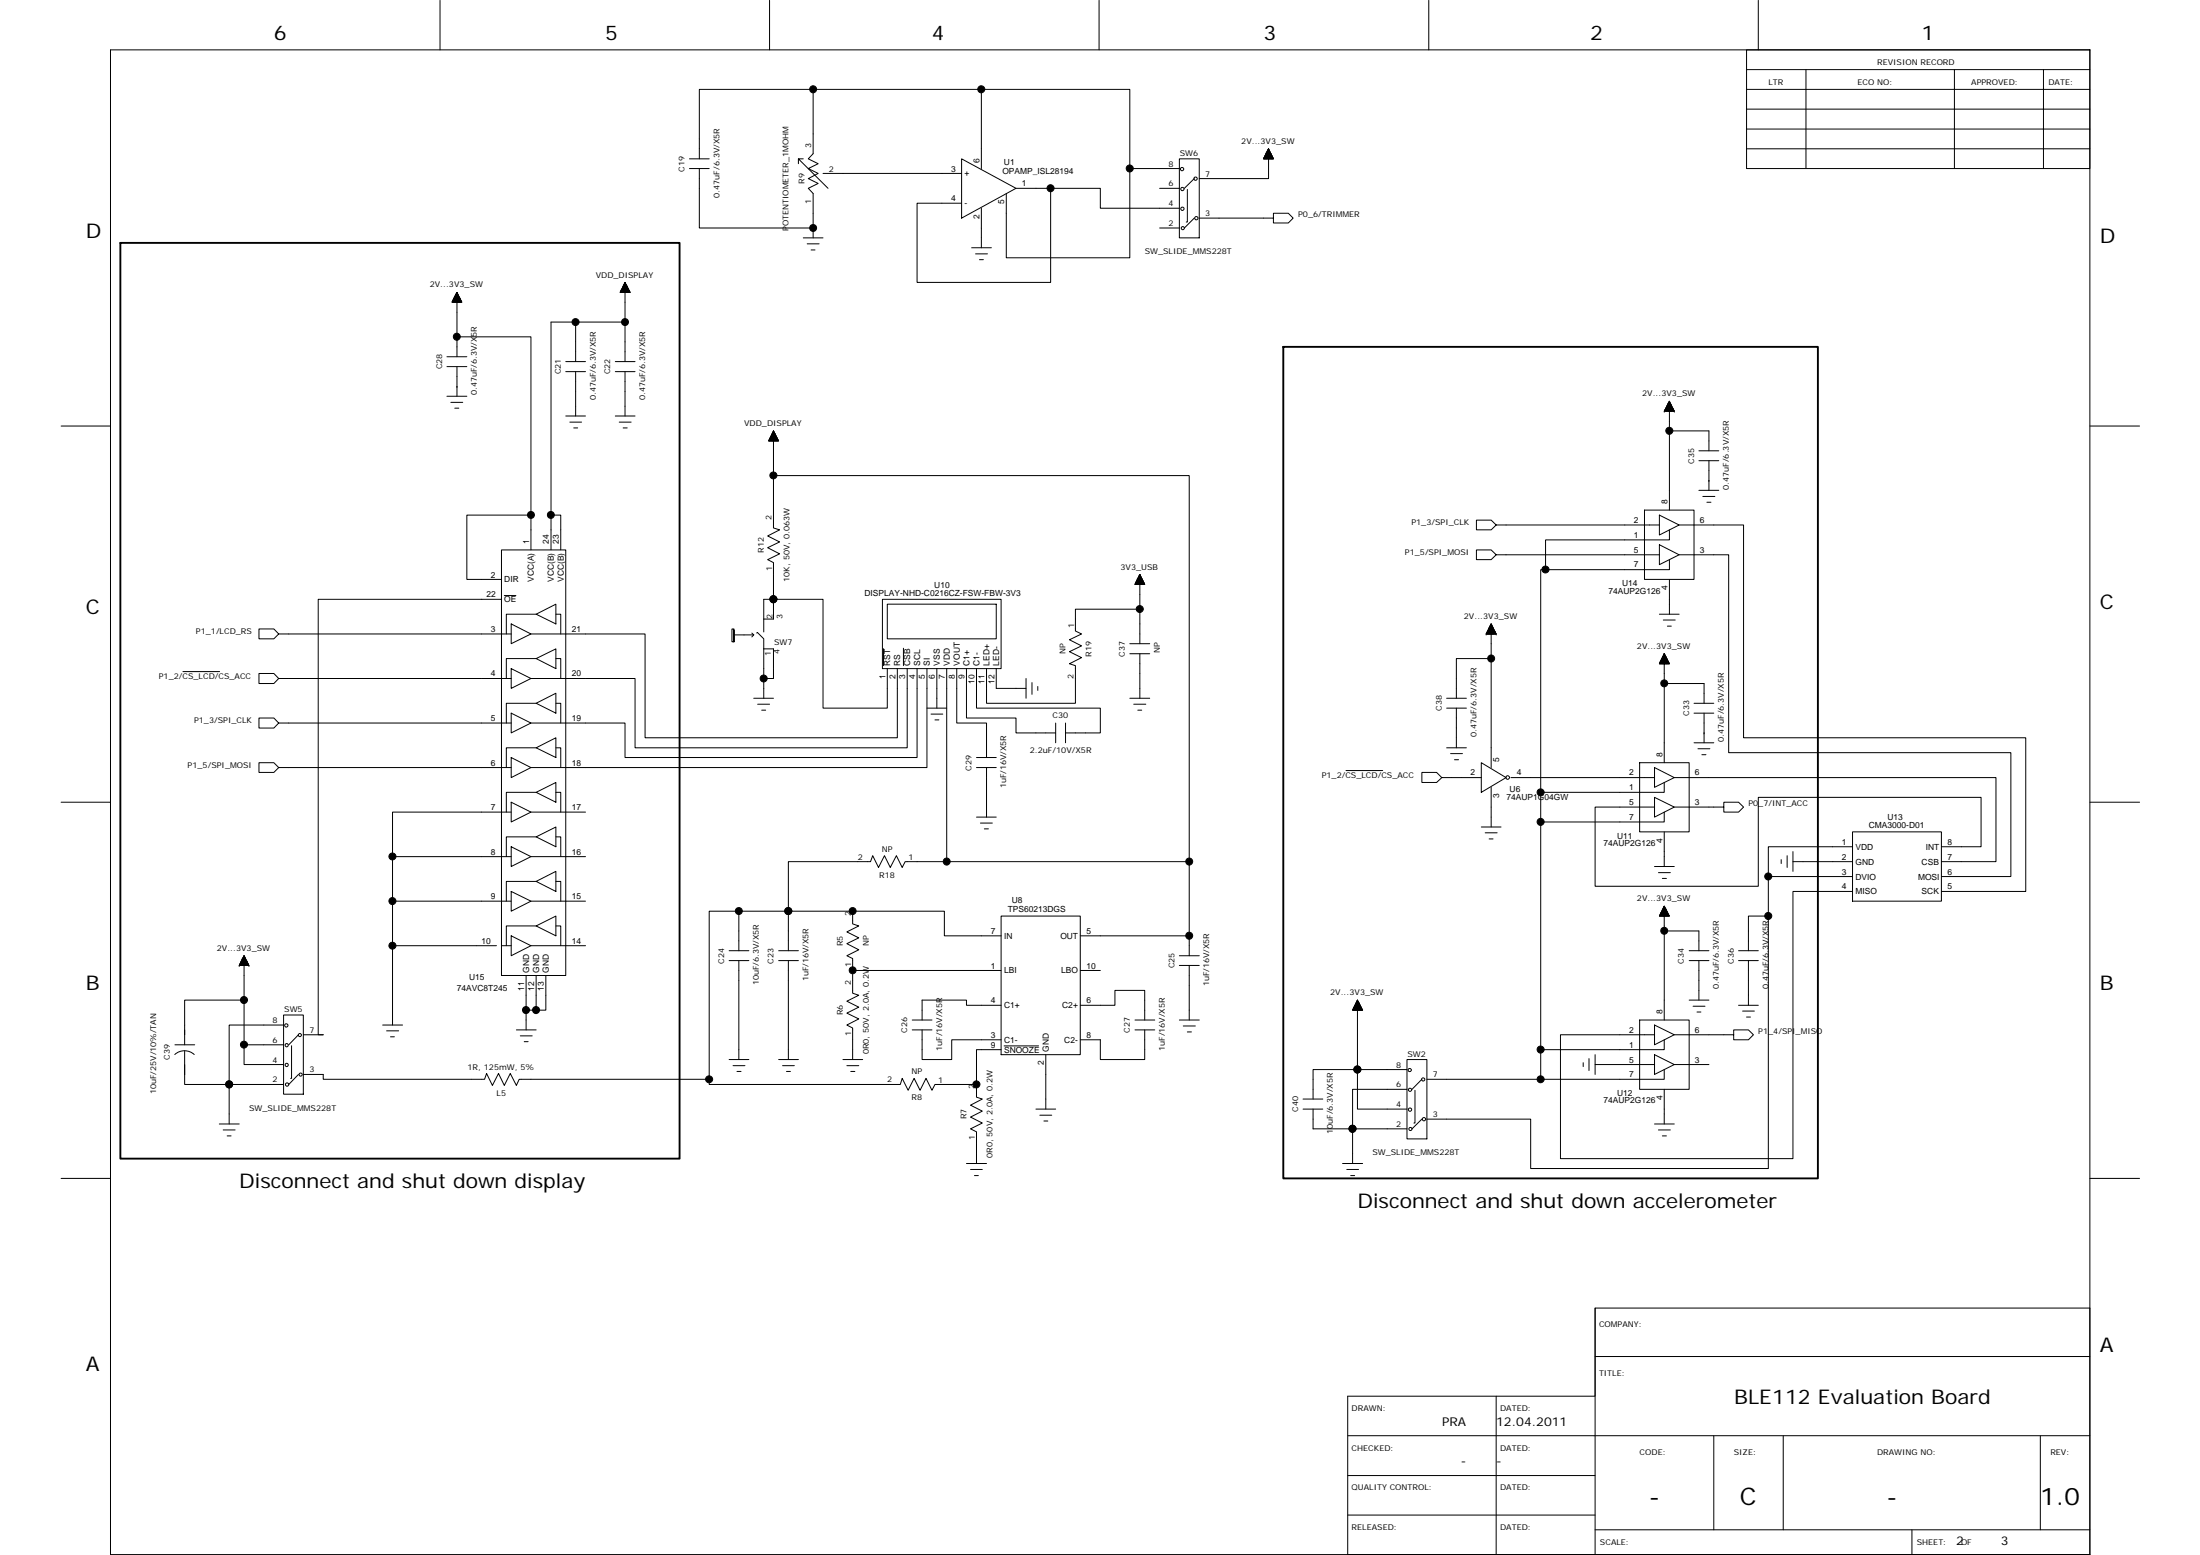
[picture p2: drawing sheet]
<svg xmlns="http://www.w3.org/2000/svg" width="297mm" height="210mm" viewBox="0 0 297 210" stroke-linecap="round" stroke-linejoin="round" font-family="sans-serif">
<g fill="none" stroke="#000" stroke-width=".14">
<path d="M14.9 6.7h267.3v203.1h-267.3zM59.4 0v6.7M103.9 0v6.7M109.8 12.1v8.6l-.7 .7 1.4 .7-1.4 .7 1.4 .6-1.4 .7 1.4 .7-1.4 .6 .7 .7v6M132.5 12.1h-38.1v9.3M148.4 0v6.7M192.9 0v6.7M235.8 6.7h46.4v16.1h-46.4zM235.8 14.7h46.4M235.8 9.4h46.4M235.8 12.1h46.4M235.8 17.4h46.4"/>
<path d="M237.4 0v6.7M243.8 9.4v13.4M263.9 9.4v13.4M275.9 9.4v13.4M61.4 40v.8M61.4 40h.5M61.5 39.8v1M61.5 39.9h.4M61.5 39.7v1.1M61.5 39.8h.3M61.6 39.8h.2v1M61.6 39.6v1.2"/>
<path d="M61.6 39.7h.2M61.6 39.6h.2v1.2M61.6 39.5v1.3M61.6 39.6h.1v1.2M61.7 39.5h.1M61.7 39.5v1.3M61.7 39.5l.7 1.3h-1.4l.7-1.3v8.7M61.9 39.9v.9M83.8 39.4v.1M83.8 39.5h1.3M83.8 39.4h1.2M83.8 39.3v.2"/>
<path d="M83.8 39.3h1.2M83.9 39.2v.3M83.9 39.2h1M83.9 39.1v.4M83.9 39.1h1M83.9 39.1h1v.4M84 39v.5M84 39h.8M84 38.9v.6M84 38.9h.8M84.1 38.9h.6M84.1 38.7v.8"/>
<path d="M84.1 38.8h.6M84.1 38.7h.6M84.1 38.6v.9M84.2 38.6h.4M84.2 38.5v1M84.2 38.6h.4v.9M84.2 38.5h.4M84.2 38.4v1.1M84.3 38.4h.3M84.3 38.3v1.2M84.3 38.4h.2M84.3 38.3h.2v1.2"/>
<path d="M84.3 38.2v1.3M84.3 38.2h.2v1.3M84.4 38.2h.1M84.4 39.5v-1.4l.7 1.4h-1.4l.7-1.4v10.7M84.4 38.1h.1M84.6 38.5v1M84.7 38.7v.8M84.7 38.8v.7M84.8 38.9v.6M84.8 39v.5M84.9 39.2v.3M85 39.3v.2"/>
<path d="M85.1 39.4v.1M93.1 22.8h2.7M93.1 21.4h2.7M94.4 22.8v8h15.4M107.8 21.4v.7M108.5 32.1h2.6M108.5 21.4h-.7l4 4M109 32.9h1.6M109.5 33.7h.5M111.1 23.4h18.7M129.8 21.4l7.4 4-7.4 4zM131.2 33.4h2.7"/>
<path d="M131.7 34.3h1.6M132.2 35.1h.6M132.5 28.1v5.3M137.2 25.4h4.7v12.7h-18.1v-10.7h6M141.9 25.4h6.7v2.7h10.6M152.5 22.8v-10.7h-20v10.7M156.6 30.8h2.6M156.6 25.4h2.6M159.2 21.4h2.7v10.7h-2.7zM159.2 22.8h-6.7v12h-16.6v-8.7M160.3 25.6v4.4h-.1M161.2 24.1l-1.3 1.3"/>
<path d="M161.2 29.4l-1.3 1.4M161.9 29.4h10v-.6h2l.7 .6-.7 .7h-2v-.7M170.6 21.4h1.3M170.6 21.3v.1M170.7 21.3h1.2M170.7 21.2v.2M170.7 21.3h1.1v.1M170.7 21.2h1.1M170.7 21.1v.3M170.7 21.2h1.1v.2M170.8 21.1h1M170.8 21v.4"/>
<path d="M170.8 21.1h.9v.3M170.8 21h.9M170.8 20.9v.5M170.8 21h.9v.4M170.9 20.9h.8M170.9 20.8v.6M170.9 20.8h.8v.6M170.9 20.8h.7M170.9 20.7v.7M170.9 20.7h.7v.7M171 20.7h.6M171 20.6v.8"/>
<path d="M171 20.6h.5v.8M171 20.6h.5M171 20.5v.9M171 20.5h.5v.9M171.1 20.5h.3M171.1 20.3v1.1M171.1 20.4h.3v1M171.2 20.3h.2M171.2 20.2v1.2M171.2 20.3h.2v1.1M171.2 20.2h.1M171.2 20.2h.1v1.2"/>
<path d="M171.3 20.1v4h-9.4M171.3 20.1h.1M171.3 20.1l.6 1.3h-1.3zM235.8 20.1h46.4M8.3 57.5h6.6M60.3 53.5h2.7M60.3 49.5h2.7M60.3 48.2h2.7M60.9 54.3h1.6M61.1 40.7h1.2M61.1 40.6v.2M61.1 40.6h1.1"/>
<path d="M61.1 40.5v.3M61.1 40.6h1.1v.2M61.2 40.5h1M61.2 40.4v.4M61.2 40.4h.9M61.3 40.3h.8M61.3 40.2h.8M61.4 40.1h.6M61.4 55.1h.6M61.4 40h.6M61.7 45.5h10v24h-8.7v8.7h4.7M61.7 49.5v4"/>
<path d="M61.7 45.5h.1M61.7 52.2h.1M62 40v.8M62 40.1v.7M62 40.2h-.7v.6M62.1 40.2v.6M62.1 40.3h-.8v.5M62.1 40.3v.5M62.2 40.4v.4M62.3 40.6v.2M76.4 56.2h2.7M76.4 50.2h2.7"/>
<path d="M76.4 48.8h2.7M76.9 57h1.6M77.5 57.8h.5M77.7 50.2v6M77.7 43.5v5.3M83.1 56.2h2.6M83.1 50.2h2.6M83.1 48.8h2.6M83.6 57h1.6M84.1 57.8h.6M84.4 50.2v6M84.4 43.5h-10v26h1.3v4.7"/>
<path d="M103.8 59.4l1.3 .1-1.3-.1M103.9 59.3v.2M103.9 59.4h1.1M103.9 59.3h1.1M103.9 59.2v.3M103.9 59.2h1M103.9 59.1v.4M104 59.1h.9M104 59v.5M104.1 59h.7M104.1 58.9v.6M104.1 58.9h.7v.6"/>
<path d="M104.1 58.9h.7M104.1 58.8v.7M104.2 58.8h.6M104.2 58.7v.8M104.2 58.7h.5M104.2 58.5v1M104.2 58.6h.5M104.3 58.6h.3M104.3 58.4v1.1M104.3 58.5h.3M104.3 58.4h.3M104.4 58.4h.1"/>
<path d="M104.4 58.2v1.3M104.4 58.3h.1M104.4 59.5v-1.3l.7 1.3h-1.3l.6-1.3v13.1l.9 .2-1.7 .8 1.7 .9-1.7 .7 1.7 .9-1.7 .7 .8 .4v7.7h-1.3M104.4 58.2h.1M104.5 58.3v1.2M104.6 58.4v1.1M104.6 58.5v1M104.7 58.6v.9M104.7 58.7v.8M104.8 58.8v.7M104.9 59v.5M104.9 59.1v.4"/>
<path d="M105 59.2v.3M105 59.4v.1M224.7 55.5h.1M224.8 55.4h1.2M224.8 55.3v.2M224.8 55.3h1.2v.2M224.9 55.3h1M224.9 55.2h1v.3M224.9 55.1h.9v.4M225 55h.8v.5M225 54.8v.7M225 54.9h.7"/>
<path d="M225.1 54.8h.6M225.1 54.7v.8M225.1 54.7h.6M225.1 54.6v.9M225.1 54.7h.5M225.2 54.6h.4M225.2 54.5v1M225.2 54.5h.3M225.3 54.4v1.1M225.3 54.5h.2v1M225.3 54.4h.2M225.3 54.3v1.2"/>
<path d="M225.3 54.4h.2v1.1M225.3 54.3h.1M225.4 54.2v1.3M225.4 54.3v1.2M225.4 54.2h.1M225.4 54.2l.7 1.3h-1.4l.7-1.3v14.7M225.4 58.2h5.3v2.7M225.6 54.5v1M225.6 54.6v.9M225.7 54.8v.7M225.7 54.9v.6M225.8 54.9h-.8v.6"/>
<path d="M225.8 55.1h-.9v.4M225.9 55.1h-1v.4M226 55.4h-1.2v.1M226 55.4v.1h-1.3M226.1 55.5h.1M282.2 57.5h6.7M67.7 74.2h8.7v57.5h-8.7zM71.7 69.5v4.7M74.4 69.5v4.7M104.4 64.2h56.2v52.1M153.2 78.9h1.4M153.3 78.8l1.2 .1"/>
<path d="M153.3 78.7h1.2v.2M153.4 78.6h1v.3M153.4 78.5v.4M153.4 78.5h1v.4M153.4 78.5h.9M153.5 78.4v.5M153.5 78.4h.8v.5M153.5 78.4h.8M153.5 78.9v-.6h.8v.6M153.5 78.2h.8M153.6 78.1v.8M153.6 78.2h.6v.7"/>
<path d="M153.6 78.1h.6M153.6 78v.9M153.6 78.1h.6v.8M153.7 78h.4M153.7 77.9v1M153.7 78h.4v.9M153.7 77.9h.4M153.8 77.8v1.1M153.8 77.9h.2v1M153.8 77.8h.2M153.8 77.7v1.2M153.8 77.8h.2v1.1"/>
<path d="M153.8 77.7h.2M153.8 77.6v1.3M153.8 77.7h.1v1.2M153.9 77.6h.1M153.9 77.6v1.3M153.9 77.6l.7 1.3h-1.4l.7-1.3v4.6h-8.7v3l.8 .4-1.6 .8 1.6 .8-1.6 .8 1.6 .8-1.6 .8 .8 .3v5h-12v-4.6M154.4 78.6h-1v.3M154.4 78.7h-1.1v.2M154.5 78.8h-1.2v.1M222 68.9h6.7v9.3h-6.7zM224 73.5l2.7 1.4-2.7 1.3zM224 74.9h-22l-.7 .6h-2v-1.3h2l.7 .7"/>
<path d="M224 70.9h-22l-.7 .6h-2v-1.3h2l.7 .7M224 69.5l2.7 1.4-2.7 1.3zM225.4 75.5v1.4h-17.4v30.1M225.4 78.2v4.7M225.4 71.5v1.4h-16.7v4M226.7 74.9h6.7v26.7h38.1v16.7h-9.4M226.7 70.9h8.7v28.7h38.1v20.7h-11.4M229.4 66.2h2.7M229.4 62.2h2.7M229.4 60.9h2.7M229.9 67h1.6M230.5 67.8h.5"/>
<path d="M230.7 64.9h.1M230.7 62.2v4M24.7 90.7h5M67.7 80.9h-24.7v58.8h.6h-2.6M68.1 80.4h1.6M69 96.3l2.7 1.3-2.7 1.3zM69 90.3l2.7 1.3-2.7 1.3zM69 84.2l2.7 1.4-2.7 1.3zM69 97.6h-31.4l-.6 .7h-2v-1.4h2l.6 .7M69 91.6h-31.4l-.6 .7h-2v-1.4h2l.6 .7M69 85.6h-31.4l-.6 .6h-2v-1.3h2l.6 .7M71.7 85.6h15.4v14h34.1v-9.3"/>
<path d="M72.4 94.9h-4v2.7M72.4 88.9h-4v2.7M72.4 82.9h-4v2.7M72.4 94.9l2.7-1.3v2.7zM72.4 88.9l2.7-1.3v2.7zM72.4 82.9l2.7-1.3v2.6zM75.1 94.9h.6v2.7M75.1 88.9h.6v2.7M75.1 82.9h.6v2.7M99.1 85.7h2.7M99.1 85v1.6v-1.7h-.3v1.7h.3M101.5 85.4l.3 .3"/>
<path d="M101.8 94.3h2.6M101.8 85.7l-.3 .3M102.2 85.4h.1l.8 .8v1.4M102.3 95.1h1.6M102.8 95.9h.6M103.1 87.6h1.3v4h-1.3v2.7M103.1 87.6v4M104.4 80.9h-1.3v4.4M104.4 80.9h.1M104.4 80.9h6.7v14.7h8.7v-5.3M119.1 80.9h16.1v9.4h-16.1zM119.3 87.6v2.3"/>
<path d="M119.8 81.6h14.7v4.6h-14.7zM122 87.5v2.4M122.5 90.3v10.6h-36.8v-9.3h-14M123.8 90.3v12h-39.4v-4.7h-12.7M125.2 95.6h2.6M125.2 90.3v13.3h-53.5M125.7 96.4h1.6M126.2 97.2h.6M126.5 90.3v5.3M127.8 90.3v26h32.8M129.2 90.3v7.3h4v4.7M130.5 90.3v6.6h6.7v2h5.3"/>
<path d="M131.8 90.3v5.3h16.8v3.3h-4.7M134.5 90.3v2.6h4M138.5 91.6v2.7M139.3 92.1v1.6M140.1 92.7v.5M142.5 97.6v2.7M143.9 97.6v2.7M152.5 94.3h2.7M152.5 88.2h2.7M152.5 86.9h2.7M153.1 95.1h1.6M153.6 95.9h.6"/>
<path d="M153.9 88.2v6.1M153.9 82.2v4.7M195.3 95.6h2.7M195.3 94.3h2.7M196.6 95.6v5.3M200.7 85.6h.1M200.7 85.6h1.3M200.7 85.5h1.3M200.7 85.6v-.1h1.2v.1M200.7 85.4h1.2M200.8 85.6v-.3h1.1v.3M200.8 85.3h1.1"/>
<path d="M200.8 85.6v-.4h1v.4M200.9 85.2h.9M200.9 85.2h.9v.4M200.9 85v.6M200.9 85h.8v.6M201 85h.7M201 84.9v.7M201 84.9h.7v.7M201 84.9h.7M201 84.8v.8M201 84.8h.6v.8M201.1 84.8h.5"/>
<path d="M201.1 84.7v.9M201.1 84.7h.5v.9M201.1 84.7h.4M201.1 84.6v1M201.1 84.6h.4v1M201.2 84.6h.3M201.2 84.5v1.1M201.2 84.5h.3v1.1M201.2 84.5h.2M201.2 84.3v1.3M201.2 84.4h.2v1.2M201.3 84.3h.1"/>
<path d="M201.3 84.2v1.4M201.3 84.3l.1 1.3M201.3 84.2h.1M201.3 84.2l.7 1.4h-1.3l.6-1.4v19.4M201.3 88.9h-4.7v5.4M201.8 85.1h-.9v.5M202 85.6h.1M224 82.9h2.7M224.1 89.5l-.1 .1h1.4M224.1 89.5h1.3v.1M224.1 89.5h1.2M224.1 89.4v.2"/>
<path d="M224.1 89.4h1.2v.2M224.2 89.4h1.1M224.2 89.3v.3M224.2 89.3h1.1v.3M224.2 89.3h1M224.2 89.2v.4M224.2 89.2h1v.4M224.3 89.2h.9M224.3 89.1v.5M224.3 89.1h.8v.5M224.3 89h.8M224.4 89.6v-.6h.7v.6"/>
<path d="M224.4 88.9h.7M224.4 88.8v.8M224.4 88.9h.6v.7M224.4 88.8h.6M224.4 88.7v.9M224.4 88.8h.6v.8M224.5 88.7h.5M224.5 88.6v1M224.5 88.7h.4v.9M224.5 88.6h.4M224.6 88.6h.3v1M224.6 83.7h1.6"/>
<path d="M224.6 88.4v1.2M224.6 88.5h.2v1.1M224.6 88.4h.2M224.7 88.3h.1v1.3M224.7 88.2v1.4M224.7 88.2h.1M224.7 88.2l.7 1.4h-1.4l.7-1.4v14.8M224.7 92.3h5.4v2.6M224.7 88.3v1.3M224.9 88.5h-.3v1.1M225.1 84.5h.6M228.7 96.3h2.7"/>
<path d="M228.7 94.9h2.7M230.1 96.3v4M230.1 98.9h.1M8.3 108.3h6.6M69 114.3l2.7 1.3-2.7 1.4zM69 108.3l2.7 1.3-2.7 1.4zM69 102.3l2.7 1.3-2.7 1.4zM69 103.6h-31.4l-.6 .7h-2v-1.3h2l.6 .6M69 115.6h-16M69 109.6h-16v12M71.7 115.6h7.4M71.7 109.6h7.4"/>
<path d="M72.4 119h-4v2.6M72.4 113h-4v2.6M72.4 107h-4v2.6M72.4 100.9h-4v2.7M72.4 119l2.7-1.4v2.7zM72.4 113l2.7-1.4v2.7zM72.4 107l2.7-1.4v2.7zM72.4 100.9l2.7-1.3v2.7zM75.1 119h.6v2.6M75.1 113h.6v2.6M75.1 107h.6v2.6M75.1 100.9h.6v2.7"/>
<path d="M127.8 116.3h-5.6l-.4 .8-.8-1.6-.8 1.6-.8-1.6-.8 1.6-.8-1.6-.3 .8h-11.1v6.7h-6.6v5.3M131.8 110.3h2.7M131.8 103.6h2.7M131.8 102.3h2.7M132.4 111.1h1.6M132.9 111.9h.6M133.2 103.6v6.7M160.6 116.3v10M181.7 104h5M195.3 100.9h2.7M195.9 101.7h1.6M196.4 102.6h.5"/>
<path d="M200 103l3.3 2-3.3 2zM200 105h-5.3l-.7 .6h-2v-1.3h2l.7 .7M200 111.6h2.7M200.5 112.4h1.6M201.1 113.2h.5M201.3 106.3v5.3M204 105h19.4M208 107v38.7M218.7 108.9h-3.3v10.7h22v-12h30.1v6.7h-5.4M221.4 103h6.7v9.3h-6.7zM223.4 107.6l2.7 1.3-2.7 1.4zM223.4 108.9h-4.7"/>
<path d="M223.4 103.6l2.7 1.4-2.7 1.3zM223.4 117h2.7M223.9 117.8h1.6M224.4 118.6h.6M224.7 109.6v1.4h-16.7M224.7 112.3v4.7M224.7 105.6v1.4h-16.7M226.1 108.9h6.6v-.6h2l.7 .6-.7 .7h-2v-.7M226.1 105h43.4v11.3h-7.4M228.7 100.3h2.7M229.3 101.1h1.6M229.8 101.9h.5"/>
<path d="M238.8 118.3v39.4h-32.1v-6.6h-14M240.5 116v.6M241.3 115.5v1.6M242.1 115v2.6M250.1 112.3h12v9.3h-12zM250.1 114.3h-11.3v4h11.3M250.1 116.3h-8M282.2 108.3h6.7M32.3 130.3h.1M32.3 130.3h1.3M32.3 130.2v.1M32.4 130.2h1.1"/>
<path d="M32.4 130.1v.2M32.4 130.1h1.1M32.4 130v.3M32.4 130h1.1M32.5 130h.9l.1 .3M32.5 129.9v.4M32.5 129.9h.9M32.6 129.8v.5M32.6 129.8h.8M32.6 129.8h.7l.1 .5M32.6 129.7h.7M32.6 129.7v.6"/>
<path d="M32.7 129.6h.5v.7M32.7 129.5v.8M32.7 129.6h.5M32.7 129.5h.5M32.7 129.4v.9M32.7 129.4h.5M32.8 129.4h.3v.9M32.8 129.3v1M32.8 129.3h.3M32.8 129.3h.3v1M32.8 129.2v1.1M32.8 129.2h.3"/>
<path d="M32.9 129.2h.1M32.9 129.1v1.2M32.9 129.1h.1M32.9 130.3l.1-1.3 .6 1.3h-1.3l.7-1.3v6h-8.1v6M33 129h.1M33 135v6h5.3M33 129.1v1.2M33 129.2v1.1M33.2 129.5v.8M33.3 129.7v.6M33.4 129.9v.4M33.5 130.1v.2"/>
<path d="M33.6 130.2v.1M33.6 130.3h.1M38.3 137h2.7v10.7h-2.7zM38.3 138.4h-7.4v8h7.4M40.3 139.7l-1.3 1.3M51.7 138.4h2.7M52.2 139.1h1.6M52.7 140h.6M67 127.7h-14v10.7M67.7 127.7h1.3M69 126.3l2.7 1.4-2.7 1.3zM69 120.3l2.7 1.3-2.7 1.4z"/>
<path d="M69 121.6h-16v6.1M69.7 139h2.7M70.2 139.8h1.7M71 131.7v7.3M71.7 127.7h7.4M71.7 121.6h7.4M72.4 131.7v4.7M72.4 125h-4v2.7M72.4 125l2.7-1.3v2.6zM73.7 131.7v4.7h-2.7M75.1 125h.6v2.7M98.4 129.7h2.7"/>
<path d="M98.4 128.3h2.7M99.8 129.7v13.3M99.8 123h-4v22.7M105.1 129.7h2.7M105.1 128.3h2.7M106.4 129.7v13.3M115.1 123v1.7l.8 .3-1.6 .8 1.6 .8-1.6 .8 1.6 .8-1.6 .8 .8 .4v4.7l.8 .2-1.6 .8 1.6 .9-1.6 .8 1.6 .7-1.6 .9 .8 .4v4.2M115.1 131h20.1M115.1 123h12.4v3.3h7.7M115.1 123h-8.7v5.3M123.2 139h2.6M123.2 137.7h2.6"/>
<path d="M124.5 139v4h4v-2.6h6.7M135.2 123.7h10.7v18.7h-10.7zM135.2 135.7h-4.7v-.7h-6v2.7M145.9 135.7h4.6v-2h4.1v4M145.9 126.3h14.7M145.9 131h2.7M153.2 139h2.7M153.2 137.7h2.7M154.6 139v4h-6v-2.6h-2.7M159.2 130.3h2.7M159.2 129h2.7M159.2 137.7h2.7"/>
<path d="M159.8 138.5h1.6M160.3 139.3h.6M160.6 126.3v2.7M160.6 130.3v7.4M182.6 136.4h1.4M182.6 136.3v.1M182.6 136.3l1.3 .1M182.7 136.2h1.2M182.7 136.2v.2M182.7 136.2h1.2v.2M182.7 136.1h1.2M182.7 136v.4"/>
<path d="M182.7 136.1h1.1v.3M182.8 136h1M182.8 136.4v-.4h1v.4M182.8 135.9h.9M182.9 136.4v-.5h.8v.5M182.9 135.8h.8M182.9 135.7v.7M182.9 135.8h.8v.6M183 135.7h.6M183 135.6v.8M183 135.7h.6v.7M183 135.6h.6"/>
<path d="M183 135.5v.9M183 135.5h.6v.9M183 135.5h.5M183.1 135.4v1M183.1 135.4h.4v1M183.1 135.4h.4M183.1 135.3v1.1M183.1 135.3h.4v1.1M183.2 135.3h.2M183.2 135.2v1.2M183.2 135.2h.2v1.2M183.2 135.2h.2"/>
<path d="M183.2 135.1h.1v1.3M183.3 135v1.4M183.3 135h.1M183.3 135l.7 1.4h-1.4l.7-1.4v9.4h6.7M183.3 135.1l-.1 1.3M218.7 139.7h4.7M221.4 137.7h6.7v9.3h-6.7zM223.4 138.4l2.7 1.3-2.7 1.3zM224.1 123.6v.1l1.3-.1M224.1 123.6h1.2M224.1 123.5h1.2M224.1 123.5v.2"/>
<path d="M224.2 123.5h1.1M224.2 123.4h1.1v.3M224.2 123.4v.3M224.2 123.4h1M224.2 123.3h1M224.2 123.3v.4M224.3 123.3h.9M224.3 123.2h.8M224.3 123.1v.6M224.3 123.1h.8M224.4 123.1h.7v.6M224.4 123v.7"/>
<path d="M224.4 123h.7M224.4 123h.6M224.4 122.9v.8M224.4 122.9h.6M224.4 122.8v.9M224.5 122.8h.5M224.5 122.7v1M224.5 122.8h.4M224.5 122.7h.4M224.6 122.6v1.1M224.6 122.7h.3M224.6 122.6h.3"/>
<path d="M224.6 122.5v1.2M224.6 122.6h.2M224.6 122.5h.2M224.7 122.4h.1M224.7 123.7v-1.4l.7 1.4h-1.4l.7-1.4v15.4M224.7 125.7h4.7v2.6M224.7 122.4v1.3M224.8 122.4v1.3M224.8 122.5v1.2M224.9 122.6v1.1M224.9 122.7v1M225 122.9v.8"/>
<path d="M225 123v.7M225.1 123.2v.5M225.2 123.3v.4M225.3 123.5v.2M226.1 139.7h8v-.7h2l.6 .7-.6 .7h-2v-.7M228.1 135h2.6M228.1 129.7h2.6M228.1 128.3h2.6M228.6 135.8h1.6M229.1 136.6h.6M229.4 129.7v5.3M234.7 135.7h2.7"/>
<path d="M234.7 129.7h2.7M234.7 128.3h2.7M235.3 136.5h1.6M235.8 137.3h.5M236.1 129.7v6M238.8 123.7h-2.7v4.6M250.1 120.3h-8v36.1h-31.4v-16.7h8M8.3 159.1h6.6M23.6 142.3a1.95 1.95 0 0 1 2.6 0M23.6 141h2.7M24.9 141.8v4.6h6v5.3M29.6 151.7h2.7"/>
<path d="M30.1 152.5h1.6M30.7 153.3h.5M33 141v2.7h5.3M38.6 140.9h.3v.3l-.2 .1-.1-.1zM38.6 143.6h.3v.3l-.2 .1-.1-.1zM39.4 141.2v4.4h-.2M40.3 145l-1.3 1.4M41 145h2.6v.7h21.8l.3-.8 .8 1.6 .8-1.6 .8 1.6 .8-1.6 .8 1.6 .4-.8h25.7v.7h25.8l.2-.8 .8 1.6 .8-1.6 .8 1.6 .8-1.6 .8 1.6 .4-.8h5.6M70.8 140.6h.5M98.4 143h2.7M99 143.8h1.6M99.5 144.6h.6"/>
<path d="M105.1 143h2.7M105.7 143.8h1.5M106.2 144.6h.5M113.8 143h2.7M114.3 143.8h1.6M114.9 144.6h.5M130.5 157.1h2.7M131 157.9h1.6M131.6 158.7h.5M131.8 146.4v1.7l.8 .3-1.6 .8 1.6 .8-1.6 .8 1.6 .8-1.6 .8 .8 .4v4.3M135.2 141.7h-3.4v4.7M135.6 141.2h4.6"/>
<path d="M139.9 149.7h2.6M140.4 150.5h1.6M140.9 151.3h.6M141.2 142.4v7.3M175.9 149.7h2.7M175.9 148.4h2.7M177.3 149.7v2.7h5.3v4.7M181.3 157.1h2.7M181.8 157.9h1.6M182.4 158.7h.5M183.3 144.4v5.3h6.7M183.3 144.4h-6v4"/>
<path d="M183.3 144.4h.1M190 143h2.7v10.7h-2.7zM190 147h-7.4v5.4h7.4M190.2 144.3h.3l.1 .1-.1 .2h-.3zM190.2 147h.3l.1 .1-.1 .2h-.3zM191 147.2v4.4h-.1M192 145.7l-1.4 1.3M192 151.1l-1.4 1.3M192 145.6h.3l.1 .1-.1 .2h-.3zM213.8 143.4v.6M214.5 142.9v1.6M215.4 142.4v2.6"/>
<path d="M223.4 142.4l2.7 1.3-2.7 1.3zM223.4 143.7h-8M223.4 151.7h2.7M223.9 152.5h1.6M224.4 153.3h.6M224.7 144.4v1.3h-32M224.7 147v4.7M224.7 140.4v1.3h-16.7M226.1 143.7h4.6M282.2 159.1h6.7M215.4 176.6v33.2M282.2 176.6h-66.8v11.9h-33.4v21.3"/>
<path d="M182 193.8h100.2M182 199.2h33.4M202 188.5v21.3M215.4 183.1h66.8M231.4 193.8v12.7M240.8 193.8v12.7M275.5 193.8v12.7M182 204.5h33.4M215.4 206.5h66.8M258.1 206.5v3.3"/>
<circle cx="159.6" cy="22.8" r=".22"/>
<circle cx="159.6" cy="28.2" r=".22"/>
<circle cx="159.6" cy="25.5" r=".22"/>
<circle cx="159.7" cy="30.8" r=".21"/>
<circle cx="161.4" cy="24.1" r=".22"/>
<circle cx="161.5" cy="29.5" r=".22"/>
<circle cx="203.6" cy="105" r=".24"/>
<circle cx="38.7" cy="138.4" r=".22"/>
<circle cx="40.5" cy="139.7" r=".21"/>
<circle cx="38.8" cy="146.4" r=".22"/>
<circle cx="40.6" cy="145.1" r=".21"/>
<circle cx="190.4" cy="149.8" r=".22"/>
<circle cx="190.4" cy="152.4" r=".21"/>
<circle cx="192.3" cy="151.1" r=".22"/>
</g>
<path d="M16.3 32.8h75.5v123.6h-75.5zM173.3 46.8h72.1v112.3h-72.1z" fill="none" stroke="#000" stroke-width=".25"/>
<g fill="#000" stroke="#000" stroke-width=".14">
<circle cx="109.8" cy="12.1" r=".47"/>
<circle cx="132.5" cy="12.1" r=".48"/>
<circle cx="109.8" cy="30.8" r=".47"/>
<circle cx="141.8" cy="25.4" r=".48"/>
<circle cx="152.5" cy="22.7" r=".48"/>
<circle cx="61.7" cy="45.5" r=".47"/>
<circle cx="77.7" cy="43.5" r=".47"/>
<circle cx="84.4" cy="43.5" r=".47"/>
<circle cx="225.4" cy="58.2" r=".48"/>
<circle cx="71.7" cy="69.5" r=".47"/>
<circle cx="74.4" cy="69.5" r=".47"/>
<circle cx="104.4" cy="64.2" r=".47"/>
<circle cx="208.7" cy="76.9" r=".47"/>
<circle cx="103.1" cy="91.6" r=".47"/>
<circle cx="104.4" cy="80.9" r=".48"/>
<circle cx="153.9" cy="82.2" r=".47"/>
<circle cx="201.3" cy="88.9" r=".47"/>
<circle cx="224.7" cy="92.2" r=".47"/>
<circle cx="53" cy="115.6" r=".47"/>
<circle cx="127.8" cy="116.3" r=".47"/>
<circle cx="160.6" cy="116.3" r=".47"/>
<circle cx="208" cy="110.9" r=".48"/>
<circle cx="208" cy="107" r=".47"/>
<circle cx="238.7" cy="118.3" r=".48"/>
<circle cx="32.9" cy="135" r=".48"/>
<circle cx="53" cy="121.6" r=".48"/>
<circle cx="53" cy="127.7" r=".47"/>
<circle cx="71" cy="136.3" r=".48"/>
<circle cx="72.4" cy="136.3" r=".48"/>
<circle cx="99.8" cy="123" r=".47"/>
<circle cx="106.4" cy="123" r=".47"/>
<circle cx="115.1" cy="123" r=".47"/>
<circle cx="115.1" cy="131" r=".47"/>
<circle cx="160.6" cy="126.3" r=".47"/>
<circle cx="224.7" cy="125.6" r=".47"/>
<circle cx="238.7" cy="123.6" r=".48"/>
<circle cx="30.9" cy="146.4" r=".47"/>
<circle cx="32.9" cy="141" r=".47"/>
<circle cx="95.7" cy="145.7" r=".47"/>
<circle cx="131.8" cy="146.4" r=".48"/>
<circle cx="182.6" cy="152.4" r=".48"/>
<circle cx="183.3" cy="144.4" r=".48"/>
<circle cx="208" cy="141.7" r=".48"/>
<circle cx="208" cy="145.7" r=".47"/>
</g>
<g font-size="3.3">
<text x="222.6" y="203.1">-</text>
<text x="234.9" y="203.1">C</text>
<text x="254.7" y="203.1">-</text>
<text x="275.5" y="203.1">1.0</text>
</g>
<g font-size="2.7">
<text x="37" y="5.4">6</text>
<text x="81.7" y="5.4">5</text>
<text x="125.8" y="5.4">4</text>
<text x="170.6" y="5.4">3</text>
<text x="214.7" y="5.4">2</text>
<text x="259.5" y="5.4">1</text>
<text x="11.6" y="32.1">D</text>
<text x="283.5" y="32.8">D</text>
<text x="11.6" y="82.9">C</text>
<text x="283.5" y="82.2">C</text>
<text x="11.6" y="133.7">B</text>
<text x="283.5" y="133.7">B</text>
<text x="32.3" y="160.4">Disconnect and shut down display</text>
<text x="183.3" y="163.1">Disconnect and shut down accelerometer</text>
<text x="11.6" y="185.1">A</text>
<text x="283.5" y="182.5">A</text>
<text x="234.1" y="189.5">BLE112 Evaluation Board</text>
</g>
<g font-size="1.7">
<text x="197.2" y="197.8">-</text>
<text x="202" y="197.8">-</text>
<text x="202" y="192.4">12.04.2011</text>
</g>
<g font-size="1.6">
<text x="194.7" y="192.4">PRA</text>
<text x="264.1" y="208.5">2</text>
<text x="270.1" y="208.5">3</text>
</g>
<g font-size="1.1">
<text x="238.8" y="11.4">LTR</text>
<text x="250.8" y="11.4">ECO NO:</text>
<text x="253.4" y="8.7">REVISION RECORD</text>
<text x="266.1" y="11.4">APPROVED:</text>
<text x="276.6" y="11.4">DATE:</text>
<text x="92.4" y="23.2" transform="rotate(-90 92.4 23.2)">C19</text>
<text x="109.5" y="20" transform="rotate(-90 109.5 20)">3</text>
<text x="111.9" y="23.2">2</text>
<text x="128.4" y="23.2">3</text>
<text x="130.2" y="23.8">+</text>
<text x="132.2" y="22" transform="rotate(-90 132.2 22)">6</text>
<text x="135.3" y="23.4">OPAMP_ISL28194</text>
<text x="135.5" y="22.2">U1</text>
<text x="157.8" y="22.5">8</text>
<text x="159.3" y="21">SW6</text>
<text x="162.7" y="23.8">7</text>
<text x="167.6" y="19.4">2V...3V3_SW</text>
<text x="97.1" y="26.7" transform="rotate(-90 97.1 26.7)">0.47uF/6.3V/X5R</text>
<text x="108.6" y="24.8" transform="rotate(-90 108.6 24.8)">R9</text>
<text x="109.5" y="27.6" transform="rotate(-90 109.5 27.6)">1</text>
<text x="128.4" y="27.2">4</text>
<text x="130.2" y="27.8">-</text>
<text x="132.2" y="29.5" transform="rotate(-90 132.2 29.5)">2</text>
<text x="135.6" y="27.5" transform="rotate(-90 135.6 27.5)">5</text>
<text x="138" y="25.2">1</text>
<text x="157.8" y="27.8">4</text>
<text x="157.8" y="25.2">6</text>
<text x="162.7" y="29.2">3</text>
<text x="175.3" y="29.3">P0_6/TRIMMER</text>
<text x="106.4" y="31.2" transform="rotate(-90 106.4 31.2)">POTENTIOMETER_1MOHM</text>
<text x="154.6" y="34.3">SW_SLIDE_MMS228T</text>
<text x="157.8" y="30.5">2</text>
<text x="58" y="38.8">2V...3V3_SW</text>
<text x="80.4" y="37.5">VDD_DISPLAY</text>
<text x="59.7" y="49.9" transform="rotate(-90 59.7 49.9)">C28</text>
<text x="64.4" y="53.4" transform="rotate(-90 64.4 53.4)">0.47uF/6.3V/X5R</text>
<text x="75.7" y="50.5" transform="rotate(-90 75.7 50.5)">C21</text>
<text x="82.4" y="50.5" transform="rotate(-90 82.4 50.5)">C22</text>
<text x="221.7" y="53.5">2V...3V3_SW</text>
<text x="80.4" y="54.1" transform="rotate(-90 80.4 54.1)">0.47uF/6.3V/X5R</text>
<text x="87.1" y="54.1" transform="rotate(-90 87.1 54.1)">0.47uF/6.3V/X5R</text>
<text x="100.5" y="57.5">VDD_DISPLAY</text>
<text x="228.7" y="62.6" transform="rotate(-90 228.7 62.6)">C35</text>
<text x="104.2" y="70.2" transform="rotate(-90 104.2 70.2)">2</text>
<text x="190.6" y="70.9">P1_3/SPI_CLK</text>
<text x="220.6" y="70.6">2</text>
<text x="225.1" y="68.1" transform="rotate(-90 225.1 68.1)">8</text>
<text x="229.5" y="70.6">6</text>
<text x="233.4" y="66.1" transform="rotate(-90 233.4 66.1)">0.47uF/6.3V/X5R</text>
<text x="66.3" y="78">2</text>
<text x="71.4" y="73.4" transform="rotate(-90 71.4 73.4)">1</text>
<text x="74.1" y="73.4" transform="rotate(-90 74.1 73.4)">24</text>
<text x="75.5" y="73.4" transform="rotate(-90 75.5 73.4)">23</text>
<text x="103.1" y="74.6" transform="rotate(-90 103.1 74.6)">R12</text>
<text x="104.2" y="77.1" transform="rotate(-90 104.2 77.1)">1</text>
<text x="151.3" y="76.9">3V3_USB</text>
<text x="189.7" y="74.9">P1_5/SPI_MOSI</text>
<text x="220.6" y="72.6">1</text>
<text x="220.6" y="74.6">5</text>
<text x="220.6" y="76.6">7</text>
<text x="229.5" y="74.6">3</text>
<text x="65.7" y="80.6">22</text>
<text x="68.1" y="81.3">OE</text>
<text x="68.1" y="78.6">DIR</text>
<text x="72.1" y="78.5" transform="rotate(-90 72.1 78.5)">VCC(A)</text>
<text x="74.8" y="78.5" transform="rotate(-90 74.8 78.5)">VCC(B)</text>
<text x="76.1" y="78.5" transform="rotate(-90 76.1 78.5)">VCC(B)</text>
<text x="104.3" y="83.6" transform="rotate(-90 104.3 83.6)">2</text>
<text x="105.7" y="83.6" transform="rotate(-90 105.7 83.6)">3</text>
<text x="106.6" y="78.5" transform="rotate(-90 106.6 78.5)">10K, 50V, 0.063W</text>
<text x="116.7" y="80.5">DISPLAY-NHD-C0216CZ-FSW-FBW-3V3</text>
<text x="126.1" y="79.4">U10</text>
<text x="197.7" y="83.6">2V...3V3_SW</text>
<text x="217.2" y="80.1">74AUP2G126</text>
<text x="219" y="79.1">U14</text>
<text x="225.1" y="79.7" transform="rotate(-90 225.1 79.7)">4</text>
<text x="26.5" y="85.6">P1_1/LCD_RS</text>
<text x="66.3" y="85.3">3</text>
<text x="77.2" y="85.3">21</text>
<text x="104.1" y="88.5" transform="rotate(-90 104.1 88.5)">1</text>
<text x="104.5" y="87.1">SW7</text>
<text x="105.3" y="88.3" transform="rotate(-90 105.3 88.3)">4</text>
<text x="120.2" y="89.9" transform="rotate(-90 120.2 89.9)">RST</text>
<text x="121.6" y="89.9" transform="rotate(-90 121.6 89.9)">RS</text>
<text x="122.9" y="89.9" transform="rotate(-90 122.9 89.9)">CSB</text>
<text x="124.2" y="89.9" transform="rotate(-90 124.2 89.9)">SCL</text>
<text x="125.6" y="89.9" transform="rotate(-90 125.6 89.9)">SI</text>
<text x="126.9" y="89.9" transform="rotate(-90 126.9 89.9)">VSS</text>
<text x="128.2" y="89.9" transform="rotate(-90 128.2 89.9)">VDD</text>
<text x="129.6" y="89.9" transform="rotate(-90 129.6 89.9)">VOUT</text>
<text x="130.9" y="89.9" transform="rotate(-90 130.9 89.9)">C1+</text>
<text x="132.2" y="89.9" transform="rotate(-90 132.2 89.9)">C1-</text>
<text x="133.6" y="89.9" transform="rotate(-90 133.6 89.9)">LED+</text>
<text x="134.9" y="89.9" transform="rotate(-90 134.9 89.9)">LED-</text>
<text x="143.9" y="88.3" transform="rotate(-90 143.9 88.3)">NP</text>
<text x="145" y="84.7" transform="rotate(-90 145 84.7)">1</text>
<text x="147.4" y="88.6" transform="rotate(-90 147.4 88.6)">R19</text>
<text x="151.9" y="88.6" transform="rotate(-90 151.9 88.6)">C37</text>
<text x="156.6" y="88.2" transform="rotate(-90 156.6 88.2)">NP</text>
<text x="221" y="87.6">2V...3V3_SW</text>
<text x="21.4" y="91.6">P1_2/CS_LCD/CS_ACC</text>
<text x="66.3" y="91.3">4</text>
<text x="77.2" y="91.3">20</text>
<text x="119.5" y="91.7" transform="rotate(-90 119.5 91.7)">1</text>
<text x="120.9" y="91.7" transform="rotate(-90 120.9 91.7)">2</text>
<text x="122.2" y="91.7" transform="rotate(-90 122.2 91.7)">3</text>
<text x="123.6" y="91.7" transform="rotate(-90 123.6 91.7)">4</text>
<text x="124.9" y="91.7" transform="rotate(-90 124.9 91.7)">5</text>
<text x="126.2" y="91.7" transform="rotate(-90 126.2 91.7)">6</text>
<text x="127.6" y="91.7" transform="rotate(-90 127.6 91.7)">7</text>
<text x="128.9" y="91.7" transform="rotate(-90 128.9 91.7)">8</text>
<text x="130.2" y="91.7" transform="rotate(-90 130.2 91.7)">9</text>
<text x="131.6" y="92.3" transform="rotate(-90 131.6 92.3)">10</text>
<text x="132.9" y="92.3" transform="rotate(-90 132.9 92.3)">11</text>
<text x="134.3" y="92.3" transform="rotate(-90 134.3 92.3)">12</text>
<text x="144.9" y="91.6" transform="rotate(-90 144.9 91.6)">2</text>
<text x="194.7" y="96" transform="rotate(-90 194.7 96)">C38</text>
<text x="26.2" y="97.6">P1_3/SPI_CLK</text>
<text x="66.3" y="97.3">5</text>
<text x="77.2" y="97.3">19</text>
<text x="139" y="101.7">2.2uF/10V/X5R</text>
<text x="142.1" y="96.9">C30</text>
<text x="199.3" y="99.5" transform="rotate(-90 199.3 99.5)">0.47uF/6.3V/X5R</text>
<text x="228.1" y="96.6" transform="rotate(-90 228.1 96.6)">C33</text>
<text x="232.7" y="100.2" transform="rotate(-90 232.7 100.2)">0.47uF/6.3V/X5R</text>
<text x="25.3" y="103.6">P1_5/SPI_MOSI</text>
<text x="66.3" y="103.3">6</text>
<text x="77.2" y="103.3">18</text>
<text x="131.2" y="104" transform="rotate(-90 131.2 104)">C29</text>
<text x="135.9" y="106.4" transform="rotate(-90 135.9 106.4)">1uF/16V/X5R</text>
<text x="178.5" y="105">P1_2/CS_LCD/CS_ACC</text>
<text x="198.6" y="104.7">2</text>
<text x="202.4" y="107.7" transform="rotate(-90 202.4 107.7)">3</text>
<text x="202.4" y="102.8" transform="rotate(-90 202.4 102.8)">5</text>
<text x="203.8" y="107">U6</text>
<text x="204.8" y="104.7">4</text>
<text x="220" y="104.7">2</text>
<text x="220" y="106.7">1</text>
<text x="224.4" y="102.1" transform="rotate(-90 224.4 102.1)">8</text>
<text x="228.9" y="104.7">6</text>
<text x="66.3" y="109.3">7</text>
<text x="77.2" y="109.3">17</text>
<text x="203.4" y="108">74AUP1G04GW</text>
<text x="218.4" y="113.2">U11</text>
<text x="220" y="108.7">5</text>
<text x="220" y="110.7">7</text>
<text x="224.4" y="113.7" transform="rotate(-90 224.4 113.7)">4</text>
<text x="228.9" y="108.7">3</text>
<text x="236.1" y="108.8">P0_7/INT_ACC</text>
<text x="252.3" y="111.8">CMA3000-D01</text>
<text x="254.8" y="110.7">U13</text>
<text x="66.3" y="115.4">8</text>
<text x="77.2" y="115.4">16</text>
<text x="115.8" y="116">2</text>
<text x="118.7" y="118.5">R18</text>
<text x="119.1" y="115">NP</text>
<text x="122.7" y="116.1">1</text>
<text x="216.5" y="114.2">74AUP2G126</text>
<text x="248.7" y="114">1</text>
<text x="248.7" y="116">2</text>
<text x="248.7" y="118">3</text>
<text x="250.5" y="114.7">VDD</text>
<text x="250.5" y="116.7">GND</text>
<text x="250.5" y="118.7">DVIO</text>
<text x="259" y="118.7">MOSI</text>
<text x="259.5" y="116.7">CSB</text>
<text x="260" y="114.7">INT</text>
<text x="263" y="118">6</text>
<text x="263" y="116">7</text>
<text x="263" y="114">8</text>
<text x="66.3" y="121.4">9</text>
<text x="77.2" y="121.4">15</text>
<text x="114.9" y="123.7" transform="rotate(-90 114.9 123.7)">2</text>
<text x="136.1" y="123.1">TPS60213DGS</text>
<text x="136.6" y="121.9">U8</text>
<text x="221" y="121.6">2V...3V3_SW</text>
<text x="248.7" y="120">4</text>
<text x="250.5" y="120.7">MISO</text>
<text x="259.5" y="120.7">SCK</text>
<text x="263" y="120">5</text>
<text x="29.3" y="128.3">2V...3V3_SW</text>
<text x="65" y="127.4">10</text>
<text x="71.4" y="131.3" transform="rotate(-90 71.4 131.3)">GND</text>
<text x="72.8" y="131.3" transform="rotate(-90 72.8 131.3)">GND</text>
<text x="74.1" y="131.3" transform="rotate(-90 74.1 131.3)">GND</text>
<text x="77.2" y="127.4">14</text>
<text x="97.8" y="130.1" transform="rotate(-90 97.8 130.1)">C24</text>
<text x="104.4" y="130.1" transform="rotate(-90 104.4 130.1)">C23</text>
<text x="113.8" y="127.7" transform="rotate(-90 113.8 127.7)">R5</text>
<text x="114.9" y="130.6" transform="rotate(-90 114.9 130.6)">1</text>
<text x="117.3" y="127.7" transform="rotate(-90 117.3 127.7)">NP</text>
<text x="133.8" y="126.1">7</text>
<text x="133.8" y="130.7">1</text>
<text x="135.6" y="126.7">IN</text>
<text x="135.6" y="131.4">LBI</text>
<text x="143.2" y="126.7">OUT</text>
<text x="143.3" y="131.4">LBO</text>
<text x="146.7" y="130.7">10</text>
<text x="146.7" y="126.1">5</text>
<text x="158.6" y="130.7" transform="rotate(-90 158.6 130.7)">C25</text>
<text x="227.4" y="130.1" transform="rotate(-90 227.4 130.1)">C34</text>
<text x="234.1" y="130.1" transform="rotate(-90 234.1 130.1)">C36</text>
<text x="38.4" y="136.6">SW5</text>
<text x="61.7" y="133.8">74AVC8T245</text>
<text x="63.3" y="132.3">U15</text>
<text x="70.8" y="133.7" transform="rotate(-90 70.8 133.7)">11</text>
<text x="72.1" y="133.7" transform="rotate(-90 72.1 133.7)">12</text>
<text x="73.4" y="133.7" transform="rotate(-90 73.4 133.7)">13</text>
<text x="102.5" y="133" transform="rotate(-90 102.5 133)">10uF/6.3V/X5R</text>
<text x="109.2" y="132.5" transform="rotate(-90 109.2 132.5)">1uF/16V/X5R</text>
<text x="113.8" y="137.1" transform="rotate(-90 113.8 137.1)">R6</text>
<text x="114.9" y="133" transform="rotate(-90 114.9 133)">2</text>
<text x="133.8" y="135.4">4</text>
<text x="135.6" y="136.1">C1+</text>
<text x="143.4" y="136.1">C2+</text>
<text x="146.7" y="135.4">6</text>
<text x="163.3" y="133.2" transform="rotate(-90 163.3 133.2)">1uF/16V/X5R</text>
<text x="179.6" y="134.3">2V...3V3_SW</text>
<text x="224.4" y="136.9" transform="rotate(-90 224.4 136.9)">8</text>
<text x="232.1" y="133.6" transform="rotate(-90 232.1 133.6)">0.47uF/6.3V/X5R</text>
<text x="238.8" y="133.6" transform="rotate(-90 238.8 133.6)">0.47uF/6.3V/X5R</text>
<text x="22.9" y="143" transform="rotate(-90 22.9 143)">C39</text>
<text x="36.8" y="143.4">4</text>
<text x="36.8" y="140.8">6</text>
<text x="36.8" y="138.1">8</text>
<text x="41.8" y="139.4">7</text>
<text x="114.9" y="139.9" transform="rotate(-90 114.9 139.9)">1</text>
<text x="117.3" y="142.3" transform="rotate(-90 117.3 142.3)">0R0, 50V, 2.0A, 0.2W</text>
<text x="122.5" y="139.4" transform="rotate(-90 122.5 139.4)">C26</text>
<text x="127.2" y="141.9" transform="rotate(-90 127.2 141.9)">1uF/16V/X5R</text>
<text x="133.8" y="140.1">3</text>
<text x="133.8" y="141.4">9</text>
<text x="135.6" y="140.8">C1-</text>
<text x="135.6" y="142.1">SNOOZE</text>
<text x="140.9" y="143.8" transform="rotate(-90 140.9 143.8)">2</text>
<text x="141.6" y="142" transform="rotate(-90 141.6 142)">GND</text>
<text x="143.7" y="140.8">C2-</text>
<text x="146.7" y="140.1">8</text>
<text x="152.5" y="139.4" transform="rotate(-90 152.5 139.4)">C27</text>
<text x="157.3" y="141.9" transform="rotate(-90 157.3 141.9)">1uF/16V/X5R</text>
<text x="190" y="142.6">SW2</text>
<text x="220" y="139.4">2</text>
<text x="220" y="141.4">1</text>
<text x="220" y="143.4">5</text>
<text x="228.9" y="139.4">6</text>
<text x="228.9" y="143.4">3</text>
<text x="237.4" y="139.6">P1_4/SPI_MISO</text>
<text x="21.1" y="147.7" transform="rotate(-90 21.1 147.7)">10uF/25V/10%/TAN</text>
<text x="33.6" y="149.9">SW_SLIDE_MMS228T</text>
<text x="36.8" y="146.1">2</text>
<text x="41.8" y="144.8">3</text>
<text x="63.1" y="144.4">1R, 125mW, 5%</text>
<text x="67.1" y="147.9">L5</text>
<text x="119.8" y="146.1">2</text>
<text x="123.1" y="148.5">R8</text>
<text x="123.1" y="145">NP</text>
<text x="126.7" y="146.2">1</text>
<text x="131.6" y="147.1" transform="rotate(-90 131.6 147.1)">2</text>
<text x="188.5" y="149.5">4</text>
<text x="188.5" y="146.8">6</text>
<text x="188.5" y="144.1">8</text>
<text x="193.4" y="145.4">7</text>
<text x="216.5" y="148.9">74AUP2G126</text>
<text x="218.4" y="148">U12</text>
<text x="220" y="145.4">7</text>
<text x="224.4" y="148.5" transform="rotate(-90 224.4 148.5)">4</text>
<text x="130.5" y="151.1" transform="rotate(-90 130.5 151.1)">R7</text>
<text x="131.6" y="153.9" transform="rotate(-90 131.6 153.9)">1</text>
<text x="175.3" y="150.1" transform="rotate(-90 175.3 150.1)">C40</text>
<text x="180" y="153.1" transform="rotate(-90 180 153.1)">10uF/6.3V/X5R</text>
<text x="185.3" y="155.9">SW_SLIDE_MMS228T</text>
<text x="188.5" y="152.1">2</text>
<text x="193.4" y="150.8">3</text>
<text x="134" y="156.3" transform="rotate(-90 134 156.3)">0R0, 50V, 2.0A, 0.2W</text>
<text x="215.9" y="179.1">COMPANY:</text>
<text x="215.9" y="185.8">TITLE:</text>
<text x="182.5" y="190.5">DRAWN:</text>
<text x="202.5" y="190.5">DATED:</text>
<text x="182.5" y="195.8">CHECKED:</text>
<text x="202.5" y="195.8">DATED:</text>
<text x="221.4" y="196.5">CODE:</text>
<text x="234.1" y="196.5">SIZE:</text>
<text x="253.4" y="196.5">DRAWING NO:</text>
<text x="276.8" y="196.5">REV:</text>
<text x="182.5" y="201.1">QUALITY CONTROL:</text>
<text x="202.5" y="201.1">DATED:</text>
<text x="182.5" y="206.5">RELEASED:</text>
<text x="202.5" y="206.5">DATED:</text>
<text x="216" y="208.5">SCALE:</text>
<text x="258.8" y="208.5">SHEET:</text>
<text x="264.8" y="208.5">OF</text>
</g>
</svg>
